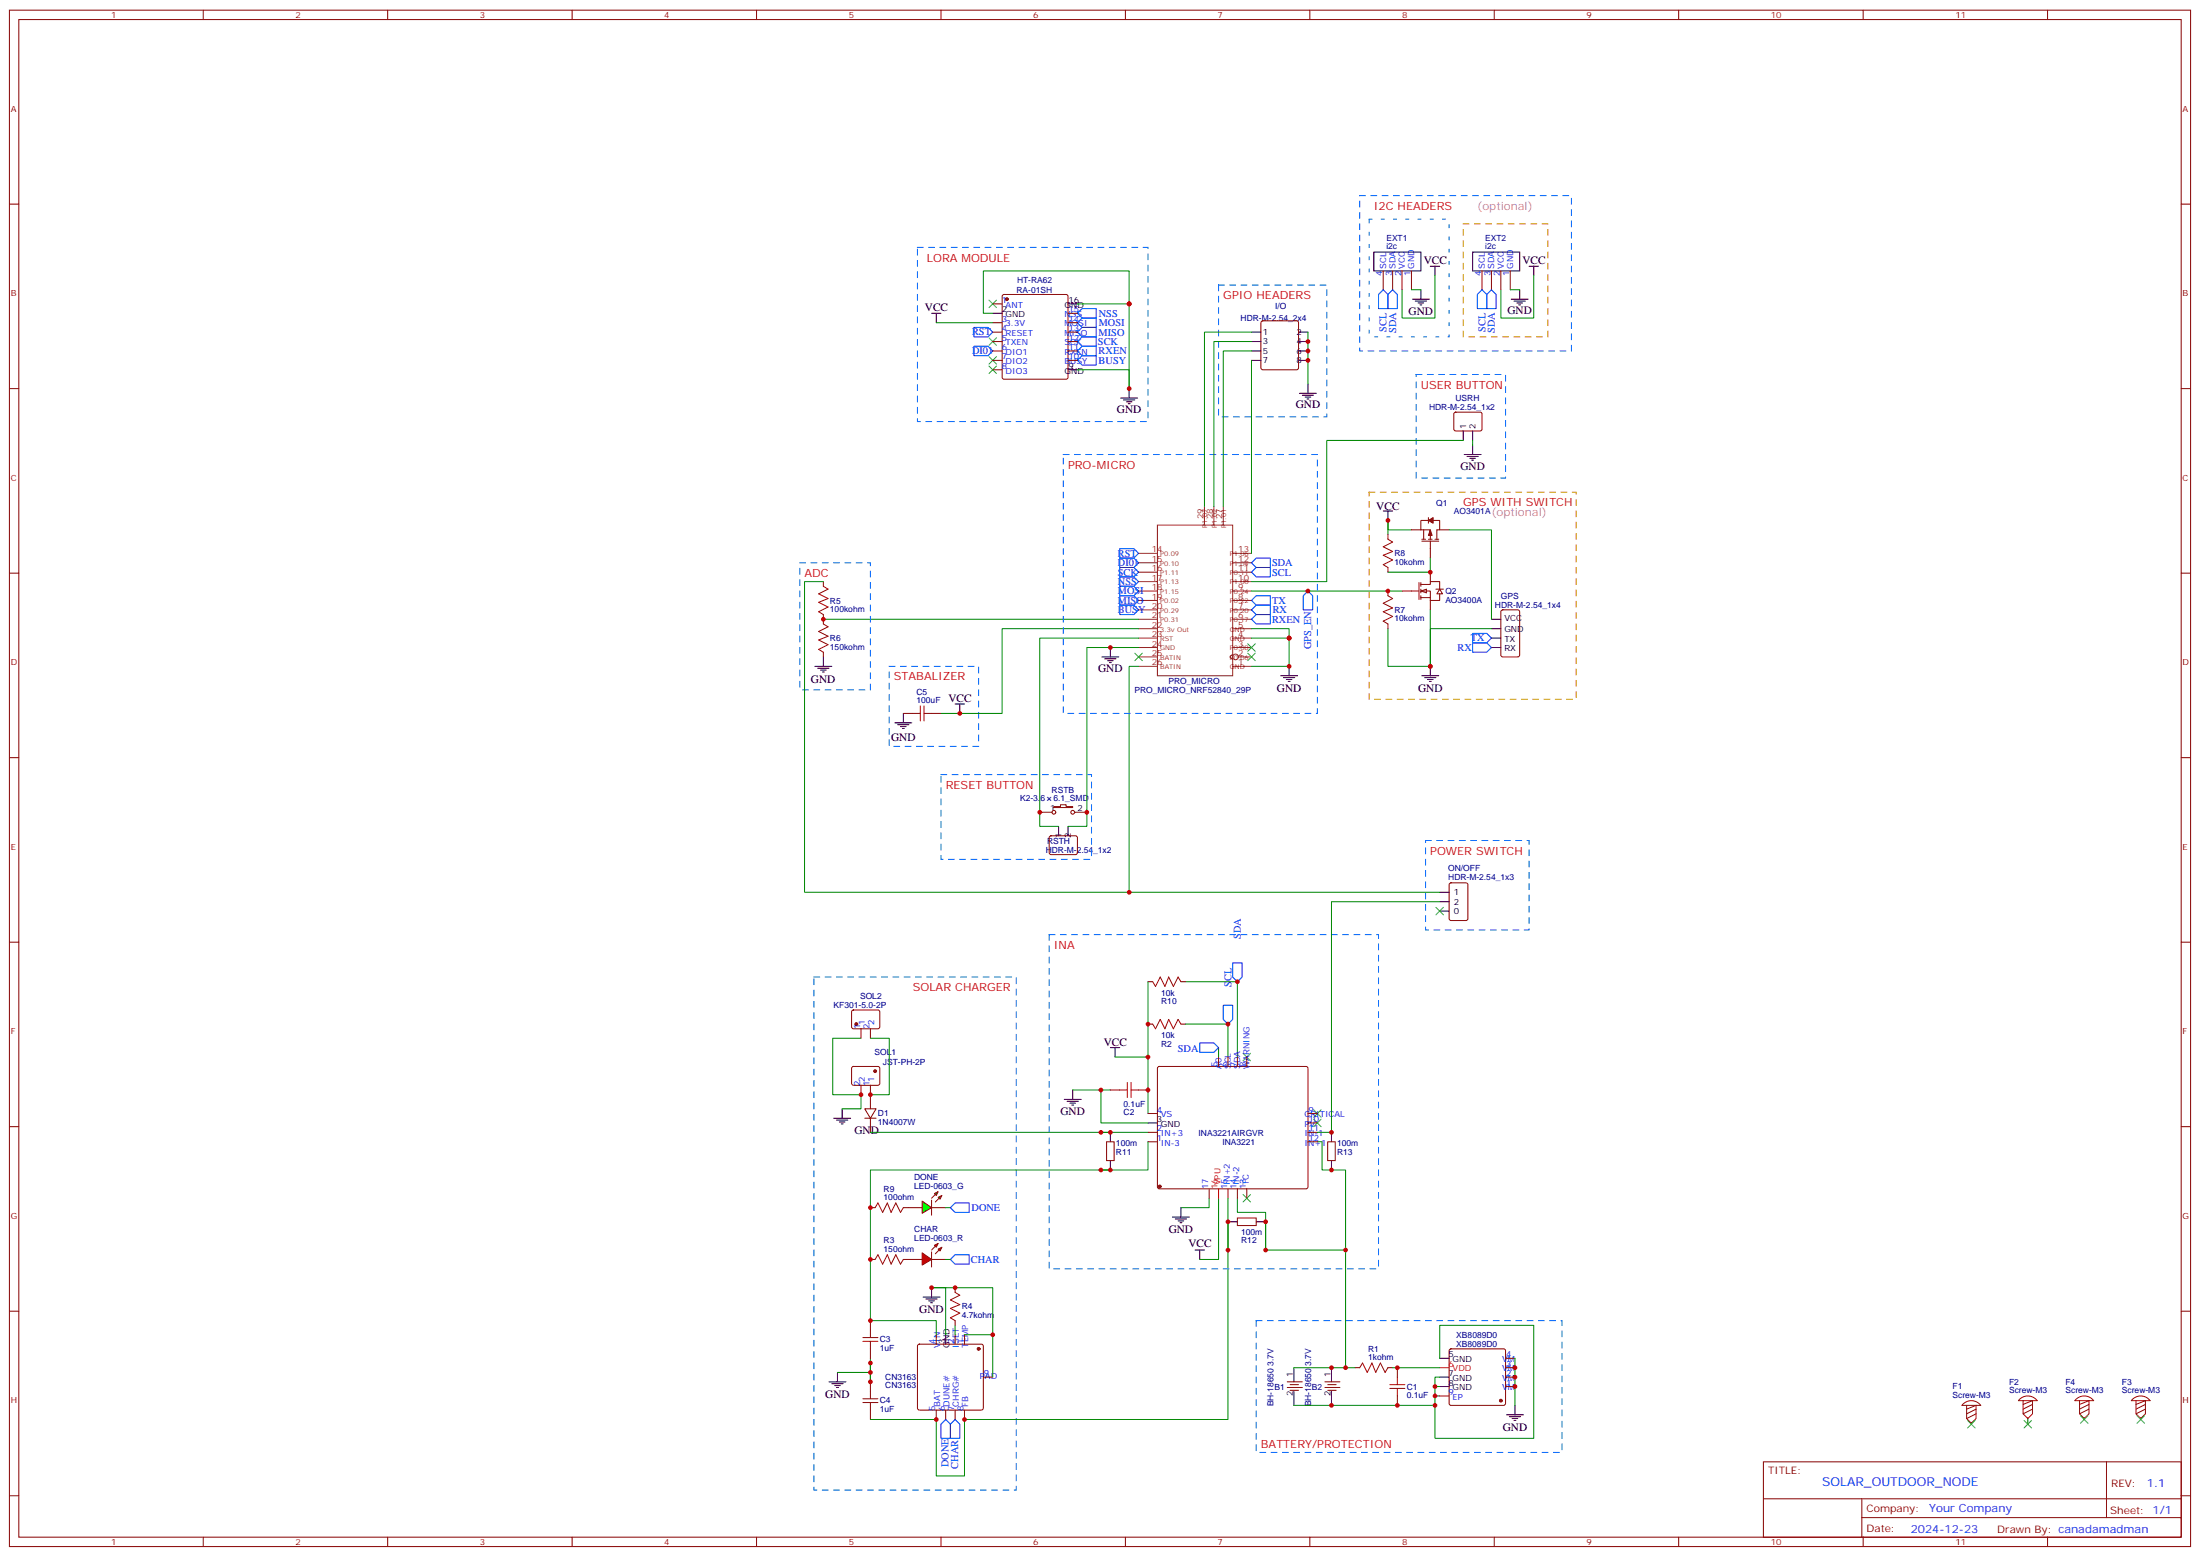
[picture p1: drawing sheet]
<svg xmlns="http://www.w3.org/2000/svg" width="825mm" height="583mm" viewBox="0 0 825 583" stroke-linecap="round" stroke-linejoin="round" font-family="sans-serif">
<g fill="none" stroke="#870000" stroke-width=".37">
<path d="M3.5 3.8h817.8v575.7h-817.8zM7.1 7.3h810.6v568.7h-810.6zM76.2 3.8v3.5M145.3 3.8v3.5M214.5 3.8v3.5M283.6 3.8v3.5M352.8 3.8v3.5M421.9 3.8v3.5M491.1 3.8v3.5M560.2 3.8v3.5M629.4 3.8v3.5M698.5 3.8v3.5"/>
<path d="M767.6 3.8v3.5M3.5 76.5h3.6M817.7 76.5h3.6M372.2 113.9h3.5M375.9 110.6l.5-.3h23.3l.5 .3 .2 .5v30.3l-.2 .5-.5 .2h-23.3l-.5-.2-.2-.5v-30.3zM400.4 117.4h3.5M372.2 120.9h3.5M372.2 124.5h3.5M372.2 128h3.5M372.2 131.5h3.5M372.2 135h3.5M372.2 138.6h3.5"/>
<path d="M400.4 120.9h3.5M400.4 124.5h3.5M400.4 128h3.5M400.4 131.5h3.5M400.4 135h3.5M3.5 145.6h3.6M817.7 145.6h3.6M3.5 214.8h3.6M817.7 214.8h3.6M562.9 228.7l.5-.2h5.6l.7 .5v16.5l-.4 .6-5.9 .1-.7-.5v-16.5zM3.5 283.9h3.6M817.7 283.9h3.6"/>
<path d="M389.8 304.4h4.6M393.6 313.4l.5-.2 9.4 .1 .4 .6v5.9l-.7 .5-9.4-.1-.5-.7v-5.6zM395.1 302.3h2.5v-.7h2.1v.7h2.5v.3h-7.1zM402.9 304.4h4.6M3.5 353.1h3.6M817.7 353.1h3.6M3.5 422.2h3.6M817.7 422.2h3.6M340.4 452.5h5.3M349.2 452.5h5.3M3.5 491.3h3.6M817.7 491.3h3.6"/>
<path d="M344.2 503.9l.5-.2h23.2l.5 .2 .3 .5v23.3l-.3 .5-.5 .2h-23.2l-.5-.2-.2-.5v-23.3zM351 500.2v3.5M358.1 500.2v3.5M361.6 500.2v3.5M368.7 516h3.5M482.6 519.9h5.6M482.6 517.8h5.6M483.7 518.9h3.1M496.7 519.9h5.7M496.7 517.8h5.7M497.8 518.9h3.1M543.5 505.7l.5-.2h19.7l.5 .2 .2 .5v19.7l-.2 .5-.5 .2h-19.7l-.5-.2-.2-.5v-19.7z"/>
<path d="M564.4 519.6h3.6M564.4 516h3.6M564.4 512.5h3.6M564.4 509h3.6M351 528.4v3.5M354.5 528.4v3.5M358.1 528.4v3.5M361.6 528.4v3.5M483.7 521h3.1M497.8 521h3.1M539.8 523.1h3.5M739.1 533v.7"/>
<path d="M760.2 531.2v.7M781.4 531.2v.7M802.6 531.2v.7M661.1 547.8h156.6v28.2h-156.6zM789.7 547.8v20.9M3.5 560.5h3.6M76.2 576v3.5M145.3 576v3.5M214.5 576v3.5M283.6 576v3.5M352.8 576v3.5M421.9 576v3.5"/>
<path d="M491.1 576v3.5M560.2 576v3.5M629.4 576v3.5M661.1 561.6h156.5M698 568.7h119.6M698 561.6v14.2M698.5 576v3.5M767.6 576v3.5M817.7 560.5h3.6"/>
<circle cx="395.1" cy="304.4" r=".71"/>
<circle cx="402.2" cy="304.4" r=".71"/>
</g>
<g fill="none" stroke="#8c2424" stroke-width=".37">
<path d="M433.9 196.8h28.2v56.4h-28.2zM451.6 189.7v7.1M455.1 189.7v7.1M458.6 189.7v7.1M426.9 217.9h7M426.9 214.4h7M426.9 207.4h7M426.9 210.9h7M462.1 217.9h7.1M462.1 214.4h7.1M462.1 207.4h7.1M462.1 210.9h7.1"/>
<path d="M426.9 239.1h7M426.9 235.6h7M426.9 221.5h7M426.9 232.1h7M426.9 228.5h7M426.9 225h7M462.1 239.1h7.1M462.1 235.6h7.1M462.1 221.5h7.1M462.1 232.1h7.1M462.1 228.5h7.1M462.1 225h7.1"/>
<path d="M426.9 246.2h7M426.9 242.6h7M426.9 249.7h7M462.1 245.1l-1 1.1 1 1M462.1 242.6h7.1M462.1 249.7h7.1M464.3 246.2h4.9"/>
<circle cx="463.2" cy="246.2" r="1.06"/>
</g>
<g fill="none" stroke="#00f" stroke-width=".37">
<path d="M403.9 117.4l1.8-1.8h5.3v3.6h-5.3zM365.1 129.8h5.3l1.8 1.7-1.8 1.8h-5.3zM365.1 122.7h5.3l1.8 1.8-1.8 1.7h-5.3zM403.9 120.9l1.8-1.7h5.3v3.5h-5.3zM403.9 124.5l1.8-1.8h5.3v3.5h-5.3zM403.9 128l1.8-1.8h5.3v3.6h-5.3zM403.9 131.5l1.8-1.7h5.3v3.5h-5.3zM405.7 133.3h5.3v3.5h-5.3l-1.8-1.8zM419.8 209.1h5.3l1.8 1.8-1.8 1.8h-5.3zM419.8 212.7h5.3l1.8 1.7-1.8 1.8h-5.3zM419.8 216.2h5.3l1.8 1.7-1.8 1.8h-5.3zM419.8 219.7h5.3l1.8 1.8-1.8 1.7h-5.3z"/>
<path d="M419.8 205.6h5.3l1.8 1.8-1.8 1.7h-5.3zM419.8 223.2h5.3l1.8 1.8-1.8 1.8h-5.3zM419.8 226.8h5.3l1.8 1.7-1.8 1.8h-5.3zM469.2 232.1l1.8-1.8h5.2v3.5h-5.2z"/>
</g>
<g fill="none" stroke="#3c3" stroke-width=".37">
<path d="M370.8 112.5l2.8 2.8M373.6 112.5l-2.8 2.8M370.8 126.6l2.8 2.8M370.8 137.2l2.8 2.8M370.8 133.6l2.8 2.9M373.6 126.6l-2.8 2.8M373.6 137.2l-2.8 2.8M373.6 133.6l-2.8 2.9M425.4 244.8l2.9 2.8M428.3 244.8l-2.9 2.8M467.8 241.2l2.8 2.9M467.8 244.8l2.8 2.8"/>
<path d="M470.6 241.2l-2.8 2.9M470.6 244.8l-2.8 2.8"/>
</g>
<g fill="none" stroke="#000" stroke-width=".37">
<path d="M372.2 117.4h3.5M400.4 113.9h3.5M529.5 112.1h6.4M530.6 112.8h4.2M531.6 113.5h2.2M532.3 114.2h.7M532.7 108.6v3.5M400.4 138.6h3.5M559.2 232.1h3.5M559.2 235.6h3.5M559.2 239.1h3.5M480.1 253.2h6.4"/>
<path d="M481.2 253.9h4.2M482.2 254.6h2.2M483 255.3h.7M483.3 249.7v3.5M559.2 242.6h3.5M396.9 309.7v3.5M400.4 309.7v3.5M354.5 500.2v3.5M485.1 512.5v5.3M499.2 512.5v5.3M539.8 509h3.5M539.8 516h3.5"/>
<path d="M539.8 519.6h3.5M485.1 521.3v5.3M499.2 521.3v5.3"/>
</g>
<g fill="#870000" stroke="#870000" stroke-width=".37">
<circle cx="377.5" cy="112.1" r=".53"/>
<circle cx="562.7" cy="524.9" r=".53"/>
<circle cx="366.9" cy="505.5" r=".53"/>
</g>
<g fill="none" stroke="#a10000" stroke-width=".37">
<path d="M736 526.2a4.4 4.4 0 0 1 6.6 .4h-7.1zM737.3 526.6v5l1.8 1.7 1.7-1.7v-5l-3.5 1.4M740.8 529.8l-3.5 1.8M740.8 528l-3.5 1.8M757.1 524.4a4.4 4.4 0 0 1 6.7 .5h-7.1zM758.5 524.9v4.9l1.7 1.8 1.8-1.8v-4.9l-3.5 1.4M762 528l-3.5 1.8M762 526.3l-3.5 1.7M778.3 524.4a4.4 4.4 0 0 1 6.6 .5h-7zM779.6 524.9v4.9l1.8 1.8 1.8-1.8v-4.9l-3.6 1.4M783.2 528l-3.6 1.8M783.2 526.3l-3.6 1.7"/>
<path d="M799.5 524.4a4.4 4.4 0 0 1 6.6 .5h-7.1zM800.8 524.9v4.9l1.8 1.8 1.7-1.8v-4.9l-3.5 1.4M804.3 528l-3.5 1.8M804.3 526.3l-3.5 1.7"/>
</g>
<path d="M539.8 516h-1.8v3.6M539.8 519.6h-1.8v3.5M539.8 509v-12.4h35.2v42.4h-37v-15.9h1.8M568 509v17.6" fill="none" stroke="#008700" stroke-width=".37"/>
<path d="M539.8 512.5h3.5" fill="none" stroke="#f00" stroke-width=".37"/>
<g fill="#0f0" stroke="#870000" stroke-width=".37">
<path d="M351.7 448.7l1.4-.7-.7 1.4z"/>
<path d="M350.3 447.3l1.4-.8-.7 1.5z"/>
</g>
<g fill="#870000" stroke="#870000" stroke-width=".37">
<path d="M350.7 450.4l1.4-1.4z"/>
<path d="M349.2 449l1.5-1.4z"/>
</g>
<path d="M349.2 449.7v5.7z" fill="#f00" stroke="#870000" stroke-width=".37"/>
<path d="M345.7 450.1l3.5 2.4-3.5 2.2z" fill="#0f0" stroke="#870000" stroke-width=".37"/>
<g fill="#f00" stroke="#870000" stroke-width=".37">
<path d="M345.7 469.5l3.5 2.4-3.5 2.2z"/>
<path d="M349.2 469.1v5.7z"/>
</g>
<g fill="#870000" stroke="#870000" stroke-width=".37">
<path d="M349.2 468.4l1.5-1.4z"/>
<path d="M350.7 469.8l1.4-1.4z"/>
</g>
<g fill="#f00" stroke="#870000" stroke-width=".37">
<path d="M350.3 466.7l1.4-.8-.7 1.5z"/>
<path d="M351.7 468.1l1.4-.7-.7 1.4z"/>
</g>
<g fill="none" stroke="#870000" stroke-width=".37">
<path d="M518.6 101.5v7.1M522.1 101.5v7.1M525.6 101.5v7.1M529.2 101.5v7.1M555.6 101.5v7.1M559.2 101.5v7.1M562.7 101.5v7.1M566.2 101.5v7.1M529.2 198.5h3.5M532.7 198.5h3.5v3.6M533.8 198.5v3.6M535.5 195h-2.8v3.5"/>
<path d="M535.5 194v2.1M537.3 195h2.5v3.5h-1.1v3.6M539.8 198.5h3.5M533 202.8h6.4M533 202.1h1.5M535.5 202.1h1.4M536.2 202.8v6.3M538 202.1h1.4M319.5 399.8l.5-.2 9.4 .1 .4 .6v6l-.7 .4-9.4-.1-.4-.6v-5.7zM322.8 406.7v3.5M326.3 406.7v3.5M340.4 471.9h5.3"/>
<path d="M349.2 471.9h5.3"/>
</g>
<g fill="none" stroke="#000" stroke-width=".37">
<path d="M515.1 94.5h17.6v7h-17.6zM552.1 94.5h17.6v7h-17.6zM349.2 117.4h3.6M351 117.4v3.5M420.2 149.2h6.3M421.2 149.9h4.2M422.3 150.6h2.1M423 151.3h.7M423.3 145.6v3.6M487.2 147.4h6.3M488.2 148.1h4.3M489.3 148.8h2.1"/>
<path d="M490 149.5h.7M490.4 143.9v3.5M518.6 191.5h3.5M520.3 191.5v3.5M305.5 249.7h6.4M306.6 250.4h4.2M307.6 251.1h2.1M308.3 251.8h.7M308.7 246.2v3.5M533 253.2h6.4M534.1 253.9h4.2M535.2 254.6h2.1"/>
<path d="M535.9 255.3h.7M536.2 249.7v3.5M335.5 270.9h6.3M336.5 271.6h4.3M337.6 272.3h2.1M338.3 273h.7M338.7 267.3v3.6M358.1 263.8h3.5M359.8 263.8v3.5M312.6 419h6.3M313.6 419.7h4.3M315.7 415.5v3.5"/>
<path d="M314.7 420.4h2.1M315.4 421.1h.7M346.1 486.1h6.3M347.1 486.8h4.3M348.2 487.5h2.1M348.9 488.2h.7M349.2 482.5v3.6M310.8 517.8h6.3M311.9 518.5h4.2M312.9 519.2h2.1M313.6 519.9h.7M314 514.3v3.5"/>
<path d="M564.8 530.2h6.3M565.9 530.9h4.2M566.9 531.6h2.1M567.6 532.3h.7M568 526.6v3.6"/>
</g>
<g fill="#870000" stroke="#870000" stroke-width=".37">
<path d="M536.2 198.5l.7 2.2h-1.4z"/>
<path d="M535.5 195l1.8-1v2.1z"/>
<circle cx="328.1" cy="401.4" r=".53"/>
</g>
<g fill="none" stroke="#008700" stroke-width=".37">
<path d="M372.2 117.4h-3.5v-15.9h54.6v44.1v-7h-19.4M403.9 113.9h19.4M351 120.9h21.2M529.2 198.5h-8.9v-3.5v5.3M543.3 198.5h15.9v33.6M536.2 209.1v5.3h-15.9M308.7 232.1h118.2M426.9 239.1h-37.1v70.6h7.1M469.2 235.6h14.1v14.1h-14.1M469.2 221.5h56.4M469.2 239.1h14.1M536.2 228.5v21.2h-15.9v-14.1"/>
<path d="M559.2 235.6h-23v14.1M426.9 242.6h-19.4v67.1h-7.1M322.8 389h-10.6v21.2h10.6v5.3h-7.1M349.2 482.5h23v17.7M358.1 496.6v3.6M485.1 526.6h52.9"/>
</g>
<path d="M513.3 184.4h77.6v77.6h-77.6z" fill="none" stroke="#c90" stroke-width=".37" stroke-dasharray="2.1 2.1"/>
<path d="M344 92.7h86.4v65.3h-86.4zM456.8 106.8h40.6v49.4h-40.6zM299.9 210.9h26.4v47.6h-26.4zM333.4 249.7h33.5v30h-33.5zM305.2 366.1h75.8v192.3h-75.8zM471 494.9h114.6v49.4h-114.6z" fill="none" stroke="#06f" stroke-width=".37" stroke-dasharray="2.1 2.1"/>
<g fill="#fff" stroke="#870000" stroke-width=".37">
<path d="M532.7 221.5l2.1-.7v1.4z"/>
<path d="M539.8 220.8l1 1.7h-2.1z"/>
</g>
<g fill="none" stroke="#870000" stroke-width=".37">
<path d="M473 120.4l.4-.2h12.7l.5 .2 .2 .5v17l-.2 .5-.5 .2h-12.7l-.5-.3-.2-.4v-17zM545.3 154.7l.4-.3 9.5 .1 .4 .7v5.9l-.7 .4-9.4-.1-.5-.6v-5.6zM308.7 217.9v1.8M520.3 200.3v1.8M520.3 212.7v1.7M532 218.3v6.3M532.7 219h3.5v-1.1h3.6v2.9M532.7 218.3v1.4M536.2 214.4v3.5M308.7 230.3v3.5M520.3 221.5v1.7M520.3 233.8v1.8"/>
<path d="M525.6 221.5h6.4M532.7 221.5h3.5v3.5h3.6v-2.5M532.7 223.9h3.5M532.7 220.8v1.4M532.7 223.2v1.4M536.2 225v3.5M538.3 220.8h2.9M308.7 244.4v1.8M338.7 267.3h3.5M349.2 267.3h3.6M543.5 331l.5-.2h5.6l.7 .5v12.9l-.4 .7h-5.9l-.7-.4v-13zM319.5 378.7l.5-.2h9.4l.4 .7v5.9l-.7 .4-9.4-.1-.4-.6v-5.6z"/>
<path d="M430.4 367.9h1.8M442.7 367.9h1.8M322.8 385.5v3.5M326.3 385.5v3.5M430.4 383.8h1.8M434.2 399.8l.4-.2h55.1l.5 .2 .2 .5v44.5l-.3 .5-.4 .2h-55.1l-.5-.2-.2-.5v-44.5zM442.7 383.8h1.8M456.8 396.1v3.5M460.4 396.1v3.5M463.9 396.1v3.5M467.4 396.1v3.5M324.2 415.5h4.2l-2.1 3.5z"/>
<path d="M324.2 419h4.2M326.3 410.2v5.3M326.3 419v5.3M416.3 408.4h3.5M426.9 408.4h3.5M430.4 417.3h3.5M490.4 417.3h3.5M414.9 427.8h2.8v7.1h-2.8zM430.4 427.8h3.5M430.4 424.3h3.5M490.4 427.8h3.5M490.4 424.3h3.5"/>
<path d="M490.4 420.8h3.5M497.8 427.8h2.8v7.1h-2.8zM326.3 452.5h1.8M338.7 452.5h1.7M453.3 445.5v3.5M460.4 445.5v3.5M463.9 456.4h7.1v2.8h-7.1zM463.9 445.5v3.5M467.4 445.5v3.5M326.3 471.9h1.8M338.7 471.9h1.7M326.3 494.9v3.5"/>
<path d="M358.1 482.5v1.8M358.1 494.9v1.7M326.3 505.5v3.5M326.3 517.8v3.5M508 512.5h1.8M520.3 512.5h1.8M523.9 512.5v3.5M326.3 528.4v3.5M523.9 523.1v3.5"/>
</g>
<g fill="none" stroke="#008700" stroke-width=".37">
<path d="M529.2 108.6h3.5M538 103.3v15.9h-12.4v-10.6M566.2 108.6h3.5M575 103.3v15.9h-12.3v-10.6M469.2 131.5h-10.6v58.2M469.2 128h-14.1v61.7M469.2 124.5h-17.6v65.2M469.2 135v72.4M490.4 124.5v19.4M548.6 165h-51.2v52.9h-28.2M552.1 165v1.8M308.7 217.9h-7.1v116.5h121.7"/>
<path d="M426.9 235.6h-51.2v31.7h-22.9M426.9 249.7h-3.6v84.7h116.5M539.8 337.9h-40.6v86.4h-5.3M430.4 367.9v49.4M444.5 367.9h19.4v28.2M326.3 389h7.1v21.2h-7.1M418 396.1h12.4M444.5 383.8h15.9v12.3M456.8 392.6v3.5M402.2 408.4h14.1M412.7 408.4v12.4h17.7M326.3 424.3h104.1"/>
<path d="M412.7 438.4h-86.4v56.5h24.7v5.3M412.7 438.4h3.6M430.4 427.8v10.6h-17.7M493.9 427.8h1.8v10.6h8.8v30h-30M354.5 452.5h1.8M453.3 449v3.5h-10.6M456.8 449v22.9h-7M460.4 457.8v74.1h-98.8v21.2h-10.6v-21.2h-24.7M460.4 449v19.4M463.9 449v5.3h10.6v14.1M474.5 457.8v10.6M354.5 471.9h1.8"/>
<path d="M504.5 468.4v44.1h3.5M349.2 482.5h5.3v17.7M314 514.3h12.3M326.3 509v8.8M361.6 500.2h10.6v15.8M485.1 512.5h19.4M522.1 512.5h17.7M760.2 531.9v1.8"/>
</g>
<g fill="none" stroke="#a10000" stroke-width=".37">
<path d="M308.7 219.7l1.7 1.1-3.5 1.7 3.5 1.8-3.5 1.4 3.5 1.8-3.5 1.7 1.8 1.1M520.3 202.1l1.8 1-3.5 1.8 3.5 1.8-3.5 1.4 3.5 1.7-3.5 1.8 1.7 1.1M308.7 233.8l1.7 1.1-3.5 1.7 3.5 1.8-3.5 1.4 3.5 1.8-3.5 1.7 1.8 1.1M520.3 223.2l1.8 1.1-3.5 1.8 3.5 1.7-3.5 1.4 3.5 1.8-3.5 1.8 1.7 1M342.2 267.3h2.8M345 264.5v5.7M346.4 267.3h2.8M346.4 264.5v5.7M432.2 367.9l1 1.7 1.8-3.5 1.7 3.5 1.4-3.5 1.8 3.5 1.8-3.5 1 1.8M432.2 383.8l1 1.7 1.8-3.5 1.7 3.5 1.4-3.5 1.8 3.5 1.8-3.5 1 1.8M419.8 408.4h2.8M422.6 405.6v5.7"/>
<path d="M424 408.4h2.9M424 405.6v5.7M328.1 452.5l1-1.7 1.8 3.5 1.8-3.5 1.4 3.5 1.7-3.5 1.8 3.5 1.1-1.8M328.1 471.9l1-1.7 1.8 3.5 1.8-3.5 1.4 3.5 1.7-3.5 1.8 3.5 1.1-1.8M326.3 498.4v2.8M358.1 484.3l1.7 1.1-3.5 1.7 3.5 1.8-3.5 1.4 3.5 1.8-3.5 1.7 1.8 1.1M323.5 501.2h5.6M323.5 502.6h5.6M326.3 502.6v2.9M509.8 512.5l1-1.7 1.8 3.5 1.7-3.5 1.5 3.5 1.7-3.5 1.8 3.5 1-1.8M521.1 518.9h5.6M523.9 516v2.9"/>
<path d="M323.5 524.2h5.6M323.5 525.6h5.6M326.3 521.3v2.9M326.3 525.6v2.8M521.1 520.3h5.6M523.9 520.3v2.8"/>
</g>
<g fill="none" stroke="#00f" stroke-width=".37">
<path d="M518.6 108.6l1.7 1.7v5.3h-3.5v-5.3zM522.1 108.6l1.8 1.7v5.3h-3.6v-5.3zM555.6 108.6l1.8 1.7v5.3h-3.5v-5.3zM559.2 108.6l1.7 1.7v5.3h-3.5v-5.3zM469.2 210.9l1.8-1.8h5.2v3.6h-5.2zM469.2 214.4l1.8-1.7h5.2v3.5h-5.2zM469.2 225l1.8-1.8h5.2v3.6h-5.2zM469.2 228.5l1.8-1.7h5.2v3.5h-5.2zM488.6 223.2l1.8-1.7 1.7 1.7v5.3h-3.5zM552.1 237.3h5.3l1.8 1.8-1.8 1.8h-5.3zM552.1 240.9h5.3l1.8 1.7-1.8 1.8h-5.3zM458.6 376.7h3.5v5.3l-1.7 1.8-1.8-1.8z"/>
<path d="M462.1 360.8h3.6v5.3l-1.8 1.8-1.8-1.8zM449.8 390.8h5.3l1.7 1.8-1.7 1.7h-5.3zM356.3 452.5l1.8-1.7h5.3v3.5h-5.3zM356.3 471.9l1.8-1.7h5.3v3.5h-5.3zM352.8 533.7l1.7-1.8 1.8 1.8v5.3h-3.5zM358.1 531.9l1.7 1.8v5.3h-3.5v-5.3z"/>
</g>
<g fill="none" stroke="#000" stroke-width=".37">
<path d="M536.2 99.8h3.6M538 99.8v3.5M573.3 99.8h3.5M575 99.8v3.5M566.6 112.1h6.3M567.6 112.8h4.3M568.7 113.5h2.1M569.4 114.2h.7M569.7 108.6v3.5M469.2 124.5h3.5M469.2 128h3.5M469.2 131.5h3.5"/>
<path d="M469.2 135h3.5M486.8 124.5h3.6M486.8 128h3.6M486.8 131.5h3.6M486.8 135h3.6M548.6 161.5v3.5M548.9 170.3h6.4M550 171h4.2M551 171.7h2.2M551.7 172.4h.7M552.1 161.5v3.5M552.1 166.8v3.5"/>
<path d="M413.1 246.2h6.4M414.2 246.9h4.2M415.2 247.6h2.1M415.9 248.3h.7M416.3 242.6v3.6M539.8 334.4h3.5M539.8 337.9h3.5M539.8 341.4h3.5M416.3 392.6h3.5M418 392.6v3.5M399 412h6.3M400 412.7h4.3"/>
<path d="M401.1 413.4h2.1M401.8 414.1h.7M402.2 408.4v3.6M416.3 424.3v3.5M416.3 434.9v3.5M430.4 420.8h3.5M499.2 424.3v3.5M499.2 434.9v3.5M439.6 456.1h6.3M440.6 456.8h4.3M441.7 457.5h2.1M442.4 458.2h.7"/>
<path d="M442.7 452.5v3.6M460.4 457.8h3.5M471 457.8h3.5M448 468.4h3.6M449.8 468.4v3.5"/>
</g>
<path d="M509.8 73.3h79.3v58.2h-79.3zM530.9 140.3h33.5v38.8h-33.5zM398.6 170.3h95.3v97h-95.3zM352.8 290.3h56.4v31.7h-56.4zM534.5 315h38.8v33.5h-38.8zM393.3 350.2h123.5v125.3h-123.5z" fill="none" stroke="#06f" stroke-width=".37" stroke-dasharray="2.1 2.1"/>
<g fill="none" stroke="#3c3" stroke-width=".37">
<path d="M538.3 340l2.9 2.8M541.2 340l-2.9 2.8M466 394.7l2.8 2.8M468.8 394.7l-2.8 2.8M492.5 419.4l2.8 2.8M492.5 415.9l2.8 2.8M495.3 419.4l-2.8 2.8M495.3 415.9l-2.8 2.8M466 447.6l2.8 2.8M468.8 447.6l-2.8 2.8M737.7 532.3l2.8 2.8M740.5 532.3l-2.8 2.8"/>
<path d="M758.8 532.3l2.8 2.8M761.6 532.3l-2.8 2.8M780 530.5l2.8 2.8M782.8 530.5l-2.8 2.8M801.2 530.5l2.8 2.8M804 530.5l-2.8 2.8"/>
</g>
<path d="M548.6 83.9h31.7v42.3h-31.7z" fill="none" stroke="#c90" stroke-width=".37" stroke-dasharray="2.1 2.1"/>
<path d="M513.3 82.1h30v44.1h-30z" fill="none" stroke="#06f" stroke-width=".37" stroke-dasharray="1.1 3.5"/>
<g fill="#870000" stroke="#870000" stroke-width=".37">
<circle cx="434.8" cy="444.6" r=".53"/>
<circle cx="321" cy="383.8" r=".53"/>
</g>
<path d="M456.8 445.5v3.5" fill="none" stroke="#f00" stroke-width=".37"/>
<g fill="#c00">
<circle cx="568" cy="512.5" r=".88"/>
<circle cx="568" cy="516" r=".88"/>
<circle cx="568" cy="519.6" r=".88"/>
<circle cx="423.3" cy="113.9" r=".88"/>
<circle cx="423.3" cy="145.6" r=".88"/>
<circle cx="483.3" cy="249.7" r=".88"/>
<circle cx="483.3" cy="239.1" r=".88"/>
<circle cx="520.3" cy="195" r=".88"/>
<circle cx="536.2" cy="249.7" r=".88"/>
<circle cx="308.7" cy="232.1" r=".88"/>
<circle cx="520.3" cy="221.5" r=".88"/>
<circle cx="499.2" cy="526.6" r=".88"/>
<circle cx="359.8" cy="267.3" r=".88"/>
<circle cx="536.2" cy="214.4" r=".88"/>
<circle cx="490.4" cy="128" r=".88"/>
<circle cx="490.4" cy="131.5" r=".88"/>
<circle cx="490.4" cy="135" r=".88"/>
<circle cx="372.2" cy="500.2" r=".88"/>
<circle cx="416.3" cy="242.6" r=".88"/>
<circle cx="358.1" cy="482.5" r=".88"/>
<circle cx="538" cy="523.1" r=".88"/>
<circle cx="538" cy="519.6" r=".88"/>
<circle cx="538" cy="526.6" r=".88"/>
<circle cx="423.3" cy="334.4" r=".88"/>
<circle cx="389.8" cy="304.4" r=".88"/>
<circle cx="407.5" cy="304.4" r=".88"/>
<circle cx="490.4" cy="221.5" r=".88"/>
<circle cx="474.5" cy="468.4" r=".88"/>
<circle cx="463.9" cy="367.9" r=".88"/>
<circle cx="430.4" cy="383.8" r=".88"/>
<circle cx="460.4" cy="383.8" r=".88"/>
<circle cx="412.8" cy="408.4" r=".88"/>
<circle cx="474.5" cy="457.8" r=".88"/>
<circle cx="460.4" cy="457.8" r=".88"/>
<circle cx="499.2" cy="438.4" r=".88"/>
<circle cx="412.8" cy="438.4" r=".88"/>
<circle cx="412.8" cy="424.3" r=".88"/>
<circle cx="416.3" cy="438.4" r=".88"/>
<circle cx="416.3" cy="424.3" r=".88"/>
<circle cx="326.3" cy="514.3" r=".88"/>
<circle cx="349.3" cy="482.5" r=".88"/>
<circle cx="326.3" cy="494.9" r=".88"/>
<circle cx="326.3" cy="471.9" r=".88"/>
<circle cx="430.4" cy="408.4" r=".88"/>
<circle cx="430.4" cy="396.1" r=".88"/>
<circle cx="326.3" cy="452.5" r=".88"/>
<circle cx="326.3" cy="510.8" r=".88"/>
<circle cx="326.3" cy="517.8" r=".88"/>
<circle cx="460.4" cy="468.4" r=".88"/>
<circle cx="361.6" cy="531.9" r=".88"/>
<circle cx="351" cy="531.9" r=".88"/>
<circle cx="504.5" cy="468.4" r=".88"/>
<circle cx="523.9" cy="526.6" r=".88"/>
<circle cx="523.9" cy="512.5" r=".88"/>
<circle cx="504.5" cy="512.5" r=".88"/>
<circle cx="499.2" cy="512.5" r=".88"/>
<circle cx="322.8" cy="410.2" r=".88"/>
<circle cx="326.3" cy="410.2" r=".88"/>
<circle cx="499.2" cy="424.3" r=".88"/>
</g>
<text font-size="4.6" fill="#00f" x="683.2" y="556.8">SOLAR_OUTDOOR_NODE</text>
<g font-size="4.2" fill="#f00">
<text x="515.1" y="78.6">I2C HEADERS</text>
<text x="347.5" y="98">LORA MODULE</text>
<text x="458.6" y="112.1">GPIO HEADERS</text>
<text x="532.7" y="145.6">USER BUTTON</text>
<text x="400.4" y="175.6">PRO-MICRO</text>
<text x="548.6" y="189.7">GPS WITH SWITCH</text>
<text x="301.6" y="216.2">ADC</text>
<text x="335.1" y="255">STABALIZER</text>
<text x="354.5" y="295.6">RESET BUTTON</text>
<text x="536.2" y="320.3">POWER SWITCH</text>
<text x="395.1" y="355.5">INA</text>
<text x="342.2" y="371.4">SOLAR CHARGER</text>
<text x="472.7" y="542.5">BATTERY/PROTECTION</text>
</g>
<g font-size="4.2" fill="#f0f">
<text x="553.9" y="78.6">(optional)</text>
<text x="559.2" y="193.3">(optional)</text>
</g>
<g font-size="4.2">
<text x="533.8" y="99.1">VCC</text>
<text x="570.8" y="99.1">VCC</text>
<text x="346.8" y="116.7">VCC</text>
<text x="528.1" y="118.2">GND</text>
<text x="565.1" y="117.8">GND</text>
<text x="418.7" y="154.8">GND</text>
<text x="485.8" y="153">GND</text>
<text x="547.5" y="176">GND</text>
<text x="516" y="191.2">VCC</text>
<text x="411.7" y="251.8">GND</text>
<text x="304" y="255.9">GND</text>
<text x="355.6" y="263.1">VCC</text>
<text x="478.7" y="259.3">GND</text>
<text x="531.6" y="259.3">GND</text>
<text x="334.1" y="277.6">GND</text>
<text x="413.8" y="391.9">VCC</text>
<text x="397.6" y="418">GND</text>
<text x="320.3" y="425.1">GND</text>
<text x="438.1" y="462.1">GND</text>
<text x="445.5" y="467.4">VCC</text>
<text x="344.7" y="492.1">GND</text>
<text x="309.4" y="523.9">GND</text>
<text x="563.4" y="536.2">GND</text>
</g>
<g font-size="4.2" fill="#00f">
<text x="804.9" y="557.1">1.1</text>
<text x="723.3" y="566.6">Your Company</text>
<text x="716.4" y="574.4">2024-12-23</text>
</g>
<g font-size="3.9" fill="#00f">
<text x="411.9" y="118.7">NSS</text>
<text x="364.4" y="125.7">RST</text>
<text x="411.9" y="125.8">MISO</text>
<text x="411.9" y="122.2">MOSI</text>
<text x="519.8" y="124.4" transform="rotate(-90 519.8 124.4)">SCL</text>
<text x="523.4" y="124.7" transform="rotate(-90 523.4 124.7)">SDA</text>
<text x="556.9" y="124.4" transform="rotate(-90 556.9 124.4)">SCL</text>
<text x="560.4" y="124.7" transform="rotate(-90 560.4 124.7)">SDA</text>
<text x="411.6" y="129.3">SCK</text>
<text x="364.4" y="132.7">DI01</text>
<text x="411.9" y="136.4">BUSY</text>
<text x="411.9" y="132.8">RXEN</text>
<text x="419.1" y="208.6">RST</text>
<text x="419.1" y="212.1">DI01</text>
<text x="419.1" y="215.7">SCK</text>
<text x="476.9" y="212.2">SDA</text>
<text x="477" y="215.7">SCL</text>
<text x="419.1" y="219.2">NSS</text>
<text x="419.1" y="222.7">MOSI</text>
<text x="419.1" y="226.3">MISO</text>
<text x="476.9" y="226.4">TX</text>
<text x="419.1" y="229.8">BUSY</text>
<text x="476.9" y="233.3">RXEN</text>
<text x="477.2" y="229.8">RX</text>
<text x="491.5" y="243.2" transform="rotate(-90 491.5 243.2)">GPS_EN</text>
<text x="546.4" y="243.8">RX</text>
<text x="551.4" y="240.3">TX</text>
<text x="465.2" y="351.8" transform="rotate(-90 465.2 351.8)">SDA</text>
<text x="461.7" y="369.7" transform="rotate(-90 461.7 369.7)">SCL</text>
<text x="441.6" y="394.1">SDA</text>
<text x="364.3" y="453.8">DONE</text>
<text x="364" y="473.4">CHAR</text>
<text x="355.7" y="549.9" transform="rotate(-90 355.7 549.9)">DONE</text>
<text x="359.2" y="550.3" transform="rotate(-90 359.2 550.3)">CHAR</text>
</g>
<g font-size="3.9" fill="#800">
<text x="662.9" y="552.4">TITLE:</text>
<text x="791.5" y="557.1">REV:</text>
<text x="699.8" y="566.6">Company:</text>
<text x="791.1" y="567.2">Sheet: 1/1</text>
<text x="699.8" y="574.3">Date:</text>
<text x="748.8" y="574.3">Drawn By: canadamadman</text>
</g>
<g font-size="3.2" fill="#800">
<text x="41.6" y="6.8">1</text>
<text x="110.8" y="6.8">2</text>
<text x="179.9" y="6.8">3</text>
<text x="249.1" y="6.8">4</text>
<text x="318.2" y="6.8">5</text>
<text x="387.3" y="6.8">6</text>
<text x="456.5" y="6.8">7</text>
<text x="525.6" y="6.8">8</text>
<text x="594.8" y="6.8">9</text>
<text x="663.9" y="6.8">10</text>
<text x="733.1" y="6.8">11</text>
<text x="4.1" y="41.9">A</text>
<text x="818.3" y="41.9">A</text>
<text x="4.1" y="111.1">B</text>
<text x="818.3" y="111.1">B</text>
<text x="4.1" y="180.2">C</text>
<text x="818.3" y="180.2">C</text>
<text x="4.1" y="249.3">D</text>
<text x="818.3" y="249.3">D</text>
<text x="4.1" y="318.5">E</text>
<text x="818.3" y="318.5">E</text>
<text x="4.1" y="387.6">F</text>
<text x="818.3" y="387.6">F</text>
<text x="4.1" y="456.8">G</text>
<text x="818.3" y="456.8">G</text>
<text x="4.1" y="525.9">H</text>
<text x="818.3" y="525.9">H</text>
<text x="41.6" y="579">1</text>
<text x="110.8" y="579">2</text>
<text x="179.9" y="579">3</text>
<text x="249.1" y="579">4</text>
<text x="318.2" y="579">5</text>
<text x="387.3" y="579">6</text>
<text x="456.5" y="579">7</text>
<text x="525.6" y="579">8</text>
<text x="594.8" y="579">9</text>
<text x="663.9" y="579">10</text>
<text x="733.1" y="579">11</text>
</g>
<g font-size="3.2" fill="#000080">
<text x="519.8" y="93.4">i2c</text>
<text x="519.8" y="90.2">EXT1</text>
<text x="556.8" y="93.4">i2c</text>
<text x="556.8" y="90.2">EXT2</text>
<text x="381.3" y="106.2">HT-RA62</text>
<text x="381.1" y="109.7">RA-01SH</text>
<text x="478" y="115.9">I/O</text>
<text x="465.1" y="120.3">HDR-M-2.54_2x4</text>
<text x="535.8" y="153.8">HDR-M-2.54_1x2</text>
<text x="545.7" y="150.2">USRH</text>
<text x="538.4" y="189.7">Q1</text>
<text x="545.1" y="192.6">AO3401A</text>
<text x="522.8" y="208.5">R8</text>
<text x="522.8" y="211.7">10kohm</text>
<text x="311.1" y="226.1">R5</text>
<text x="541.9" y="225.8">AO3400A</text>
<text x="541.9" y="222.6">Q2</text>
<text x="560.5" y="227.8">HDR-M-2.54_1x4</text>
<text x="562.7" y="224.4">GPS</text>
<text x="311.1" y="229.3">100kohm</text>
<text x="522.8" y="232.9">10kohm</text>
<text x="522.8" y="229.6">R7</text>
<text x="311.1" y="243.4">150kohm</text>
<text x="311.1" y="240.3">R6</text>
<text x="438.1" y="256.1">PRO_MICRO</text>
<text x="343.6" y="263.5">100uF</text>
<text x="343.6" y="260.3">C5</text>
<text x="425.3" y="259.6">PRO_MICRO_NRF52840_29P</text>
<text x="394.2" y="297.3">RSTB</text>
<text x="382.4" y="300.2">K2-3.6</text>
<text x="395" y="300.2">6.1_SMD</text>
<text x="392.5" y="316.1">RSTH</text>
<text x="392" y="319.6">HDR-M-2.54_1x2</text>
<text x="542.9" y="329.8">HDR-M-2.54_1x3</text>
<text x="542.9" y="326.6">ON/OFF</text>
<text x="312.5" y="377.9">KF301-5.0-2P</text>
<text x="322.4" y="374.2">SOL2</text>
<text x="435.3" y="373.2">10k</text>
<text x="435.3" y="376.3">R10</text>
<text x="435.3" y="389">10k</text>
<text x="327.9" y="395.4">SOL1</text>
<text x="435.3" y="392.2">R2</text>
<text x="331" y="399">JST-PH-2P</text>
<text x="329.1" y="418.3">D1</text>
<text x="421.2" y="414.8">0.1uF</text>
<text x="421.2" y="418">C2</text>
<text x="329.1" y="421.5">1N4007W</text>
<text x="449.4" y="425.6">INA3221AIRGVR</text>
<text x="418.4" y="429.5">100m</text>
<text x="458.3" y="429.2">INA3221</text>
<text x="501.3" y="429.5">100m</text>
<text x="418.4" y="432.7">R11</text>
<text x="501.3" y="432.7">R13</text>
<text x="342.7" y="442.3">DONE</text>
<text x="331.3" y="449.7">100ohm</text>
<text x="331.3" y="446.5">R9</text>
<text x="342.7" y="445.5">LED-0603_G</text>
<text x="342.8" y="461.7">CHAR</text>
<text x="331.3" y="465.9">R3</text>
<text x="342.8" y="464.9">LED-0603_R</text>
<text x="465.3" y="462.8">100m</text>
<text x="465.3" y="465.9">R12</text>
<text x="331.3" y="469.1">150ohm</text>
<text x="360.5" y="490.6">R4</text>
<text x="360.5" y="493.8">4.7kohm</text>
<text x="329.8" y="503">C3</text>
<text x="546" y="501.3">XB8089D0</text>
<text x="329.8" y="506.2">1uF</text>
<text x="512.9" y="509.7">1kohm</text>
<text x="512.9" y="506.8">R1</text>
<text x="546" y="504.9">XB8089D0</text>
<text x="331.9" y="520.3">CN3163</text>
<text x="331.9" y="517.1">CN3163</text>
<text x="477.8" y="520.7">B1</text>
<text x="491.9" y="520.7">B2</text>
<text x="527.4" y="520.7">C1</text>
<text x="732" y="520.6">F1</text>
<text x="753.2" y="518.8">F2</text>
<text x="774.4" y="518.8">F4</text>
<text x="795.5" y="518.8">F3</text>
<text x="329.8" y="525.9">C4</text>
<text x="477.4" y="527" transform="rotate(-90 477.4 527)">BH-18650 3.7V</text>
<text x="491.5" y="527" transform="rotate(-90 491.5 527)">BH-18650 3.7V</text>
<text x="527.4" y="523.9">0.1uF</text>
<text x="732" y="523.8">Screw-M3</text>
<text x="753.2" y="522">Screw-M3</text>
<text x="774.4" y="522">Screw-M3</text>
<text x="795.5" y="522">Screw-M3</text>
<text x="329.8" y="529.1">1uF</text>
</g>
<g font-size="3.2" fill="#00f">
<text x="519.6" y="100.8" transform="rotate(-90 519.6 100.8)">SCL</text>
<text x="523.2" y="100.8" transform="rotate(-90 523.2 100.8)">SDA</text>
<text x="526.7" y="100.8" transform="rotate(-90 526.7 100.8)">VCC</text>
<text x="530.2" y="100.8" transform="rotate(-90 530.2 100.8)">GND</text>
<text x="556.7" y="100.8" transform="rotate(-90 556.7 100.8)">SCL</text>
<text x="560.2" y="100.8" transform="rotate(-90 560.2 100.8)">SDA</text>
<text x="563.7" y="100.8" transform="rotate(-90 563.7 100.8)">VCC</text>
<text x="567.3" y="100.8" transform="rotate(-90 567.3 100.8)">GND</text>
<text x="518.2" y="103.3" transform="rotate(-90 518.2 103.3)">4</text>
<text x="521.8" y="103.3" transform="rotate(-90 521.8 103.3)">3</text>
<text x="525.3" y="103.3" transform="rotate(-90 525.3 103.3)">2</text>
<text x="528.8" y="103.3" transform="rotate(-90 528.8 103.3)">1</text>
<text x="555.3" y="103.3" transform="rotate(-90 555.3 103.3)">4</text>
<text x="558.8" y="103.3" transform="rotate(-90 558.8 103.3)">3</text>
<text x="562.3" y="103.3" transform="rotate(-90 562.3 103.3)">2</text>
<text x="565.9" y="103.3" transform="rotate(-90 565.9 103.3)">1</text>
<text x="375.5" y="113.5">1</text>
<text x="377" y="115.3">ANT</text>
<text x="399.1" y="118.8">NSS</text>
<text x="400.6" y="117.1">15</text>
<text x="375.5" y="120.6">3</text>
<text x="375.5" y="124.1">4</text>
<text x="377" y="122.3">3.3V</text>
<text x="377" y="125.9">RESET</text>
<text x="399.1" y="125.9">MISO</text>
<text x="399.1" y="122.3">MOSI</text>
<text x="400.6" y="124.1">13</text>
<text x="400.6" y="120.6">14</text>
<text x="375.5" y="127.6">5</text>
<text x="375.5" y="131.2">6</text>
<text x="377" y="129.4">TXEN</text>
<text x="399.1" y="129.4">SCK</text>
<text x="400.6" y="131.2">11</text>
<text x="400.6" y="127.6">12</text>
<text x="375.5" y="134.7">7</text>
<text x="377" y="132.9">DIO1</text>
<text x="377" y="136.5">DIO2</text>
<text x="399.1" y="136.5">BUSY</text>
<text x="399.1" y="132.9">RXEN</text>
<text x="400.6" y="134.7">10</text>
<text x="375.5" y="138.2">8</text>
<text x="377" y="140">DIO3</text>
<text x="322.4" y="385.7" transform="rotate(-90 322.4 385.7)">1</text>
<text x="324.2" y="384.2" transform="rotate(-90 324.2 384.2)">1</text>
<text x="326" y="385.7" transform="rotate(-90 326 385.7)">2</text>
<text x="327.7" y="384.2" transform="rotate(-90 327.7 384.2)">2</text>
<text x="456.5" y="399.8" transform="rotate(-90 456.5 399.8)">5</text>
<text x="457.9" y="400.7" transform="rotate(-90 457.9 400.7)">A0</text>
<text x="460" y="399.8" transform="rotate(-90 460 399.8)">6</text>
<text x="461.4" y="400.7" transform="rotate(-90 461.4 400.7)">SCL</text>
<text x="463.5" y="399.8" transform="rotate(-90 463.5 399.8)">7</text>
<text x="465" y="400.7" transform="rotate(-90 465 400.7)">SDA</text>
<text x="467.1" y="399.8" transform="rotate(-90 467.1 399.8)">8</text>
<text x="468.5" y="400.7" transform="rotate(-90 468.5 400.7)">WARNING</text>
<text x="322.4" y="406.9" transform="rotate(-90 322.4 406.9)">2</text>
<text x="324.2" y="405.4" transform="rotate(-90 324.2 405.4)">2</text>
<text x="326" y="406.9" transform="rotate(-90 326 406.9)">1</text>
<text x="327.7" y="405.4" transform="rotate(-90 327.7 405.4)">1</text>
<text x="433.7" y="416.9">4</text>
<text x="435.2" y="418.7">VS</text>
<text x="489.1" y="418.7">CRITICAL</text>
<text x="490.5" y="416.9">9</text>
<text x="433.7" y="424">2</text>
<text x="435.2" y="425.7">IN+3</text>
<text x="489.1" y="422.2">PV</text>
<text x="489.1" y="425.7">IN-1</text>
<text x="490.5" y="420.4">10</text>
<text x="490.5" y="424">11</text>
<text x="433.7" y="427.5">1</text>
<text x="435.2" y="429.3">IN-3</text>
<text x="489.1" y="429.3">IN+1</text>
<text x="490.5" y="427.5">12</text>
<text x="453" y="445.7" transform="rotate(-90 453 445.7)">17</text>
<text x="460" y="445.7" transform="rotate(-90 460 445.7)">15</text>
<text x="461.1" y="444.2" transform="rotate(-90 461.1 444.2)">IN+2</text>
<text x="463.5" y="445.7" transform="rotate(-90 463.5 445.7)">14</text>
<text x="464.6" y="444.2" transform="rotate(-90 464.6 444.2)">IN-2</text>
<text x="467.1" y="445.7" transform="rotate(-90 467.1 445.7)">13</text>
<text x="468.1" y="444.2" transform="rotate(-90 468.1 444.2)">TC</text>
<text x="350.7" y="503.5" transform="rotate(-90 350.7 503.5)">4</text>
<text x="357.7" y="503.5" transform="rotate(-90 357.7 503.5)">2</text>
<text x="361.2" y="503.5" transform="rotate(-90 361.2 503.5)">1</text>
<text x="352.4" y="505" transform="rotate(-90 352.4 505)">VIN</text>
<text x="359.5" y="505" transform="rotate(-90 359.5 505)">ISET</text>
<text x="363" y="505" transform="rotate(-90 363 505)">TEMP</text>
<text x="564.6" y="508.6">4</text>
<text x="368.8" y="515.7">9</text>
<text x="563.1" y="513.9">VM</text>
<text x="563.1" y="510.4">VM</text>
<text x="564.6" y="515.7">2</text>
<text x="564.6" y="512.2">3</text>
<text x="367.3" y="516.7">PAD</text>
<text x="563.1" y="521">VM</text>
<text x="563.1" y="517.5">VM</text>
<text x="564.6" y="519.2">1</text>
<text x="352.4" y="527.1" transform="rotate(-90 352.4 527.1)">BAT</text>
<text x="356" y="527.1" transform="rotate(-90 356 527.1)">DUNE#</text>
<text x="359.5" y="527.1" transform="rotate(-90 359.5 527.1)">CHRG#</text>
<text x="363" y="527.1" transform="rotate(-90 363 527.1)">FB</text>
<text x="543.1" y="522.7">9</text>
<text x="544.6" y="524.5">EP</text>
<text x="350.7" y="528.6" transform="rotate(-90 350.7 528.6)">5</text>
<text x="354.2" y="528.6" transform="rotate(-90 354.2 528.6)">6</text>
<text x="357.7" y="528.6" transform="rotate(-90 357.7 528.6)">7</text>
<text x="361.2" y="528.6" transform="rotate(-90 361.2 528.6)">8</text>
</g>
<g font-size="3.2">
<text x="400.6" y="113.5">16</text>
<text x="375.5" y="117.1">2</text>
<text x="377" y="118.8">GND</text>
<text x="399.1" y="115.3">GND</text>
<text x="473.4" y="125.5">1</text>
<text x="486.1" y="125.5">2</text>
<text x="473.4" y="129">3</text>
<text x="486.1" y="129">4</text>
<text x="473.4" y="132.6">5</text>
<text x="473.4" y="136.1">7</text>
<text x="486.1" y="132.6">6</text>
<text x="486.1" y="136.1">8</text>
<text x="399.1" y="140">GND</text>
<text x="400.6" y="138.2">9</text>
<text x="549.6" y="160.8" transform="rotate(-90 549.6 160.8)">1</text>
<text x="553.2" y="160.8" transform="rotate(-90 553.2 160.8)">2</text>
<text x="564" y="232.8">VCC</text>
<text x="564" y="237">GND</text>
<text x="564" y="240.5">TX</text>
<text x="564" y="244.1">RX</text>
<text x="393.7" y="304">1</text>
<text x="403.9" y="304">2</text>
<text x="397.9" y="313.9" transform="rotate(-90 397.9 313.9)">1</text>
<text x="401.5" y="313.9" transform="rotate(-90 401.5 313.9)">2</text>
<text x="545" y="335.4">1</text>
<text x="545" y="338.9">2</text>
<text x="545" y="342.5">0</text>
<text x="433.7" y="420.4">3</text>
<text x="435.2" y="422.2">GND</text>
<text x="354.2" y="503.5" transform="rotate(-90 354.2 503.5)">3</text>
<text x="356" y="505" transform="rotate(-90 356 505)">GND</text>
<text x="543.1" y="508.6">5</text>
<text x="543.1" y="515.7">7</text>
<text x="544.6" y="510.4">GND</text>
<text x="484.7" y="516" transform="rotate(-90 484.7 516)">1</text>
<text x="498.8" y="516" transform="rotate(-90 498.8 516)">1</text>
<text x="543.1" y="519.2">8</text>
<text x="544.6" y="517.5">GND</text>
<text x="544.6" y="521">GND</text>
<text x="484.7" y="523.1" transform="rotate(-90 484.7 523.1)">2</text>
<text x="498.8" y="523.1" transform="rotate(-90 498.8 523.1)">2</text>
</g>
<g font-size="3.2" fill="#8d2323">
<text x="451.2" y="194.7" transform="rotate(-90 451.2 194.7)">29</text>
<text x="454.7" y="194.7" transform="rotate(-90 454.7 194.7)">28</text>
<text x="458.3" y="194.7" transform="rotate(-90 458.3 194.7)">27</text>
<text x="431.8" y="207">14</text>
<text x="464.3" y="207">13</text>
<text x="431.8" y="214.1">16</text>
<text x="431.8" y="210.5">15</text>
<text x="464.3" y="210.5">12</text>
<text x="464.3" y="214.1">11</text>
<text x="431.8" y="221.1">18</text>
<text x="431.8" y="217.6">17</text>
<text x="464.3" y="221.1">9</text>
<text x="464.3" y="217.6">10</text>
<text x="431.8" y="224.6">19</text>
<text x="464.3" y="224.6">8</text>
<text x="431.8" y="231.7">21</text>
<text x="431.8" y="228.2">20</text>
<text x="464.3" y="231.7">6</text>
<text x="464.3" y="228.2">7</text>
<text x="431.8" y="238.8">23</text>
<text x="431.8" y="235.2">22</text>
<text x="464.3" y="238.8">4</text>
<text x="464.3" y="235.2">5</text>
<text x="431.8" y="245.8">25</text>
<text x="431.8" y="242.3">24</text>
<text x="464.3" y="242.3">3</text>
<text x="464.3" y="245.8">2</text>
<text x="431.8" y="249.3">26</text>
<text x="464.3" y="249.3">1</text>
</g>
<g font-size="3.2" fill="#f00">
<text x="456.5" y="445.7" transform="rotate(-90 456.5 445.7)">16</text>
<text x="457.6" y="444.2" transform="rotate(-90 457.6 444.2)">VPU</text>
<text x="543.1" y="512.2">6</text>
<text x="544.6" y="513.9">VDD</text>
</g>
<g font-size="2.5" fill="#8d2323">
<text x="452.6" y="197.8" transform="rotate(-90 452.6 197.8)">P1.07</text>
<text x="456.1" y="197.8" transform="rotate(-90 456.1 197.8)">P1.02</text>
<text x="459.7" y="197.8" transform="rotate(-90 459.7 197.8)">P1.01</text>
<text x="435" y="208.4">P0.09</text>
<text x="461.1" y="208.4">P1.06</text>
<text x="435" y="215.5">P1.11</text>
<text x="435" y="211.9">P0.10</text>
<text x="461.1" y="211.9">P1.04</text>
<text x="461.1" y="215.5">P0.11</text>
<text x="435" y="219">P1.13</text>
<text x="461.1" y="219">P1.00</text>
<text x="435" y="222.5">P1.15</text>
<text x="435" y="226.1">P0.02</text>
<text x="461.1" y="226.1">P0.22</text>
<text x="461.1" y="222.5">P0.24</text>
<text x="435" y="233.1">P0.31</text>
<text x="435" y="229.6">P0.29</text>
<text x="461.1" y="233.1">P0.17</text>
<text x="461.1" y="229.6">P0.20</text>
<text x="435" y="236.6">3.3v Out</text>
<text x="461.1" y="236.6">GND</text>
<text x="435" y="243.7">GND</text>
<text x="435" y="240.2">RST</text>
<text x="461.1" y="243.7">P0.08</text>
<text x="461.1" y="240.2">GND</text>
<text x="435" y="247.2">BATIN</text>
<text x="435" y="250.8">BATIN</text>
<text x="461.1" y="247.2">P0.06</text>
<text x="461.1" y="250.8">GND</text>
</g>
</svg>
